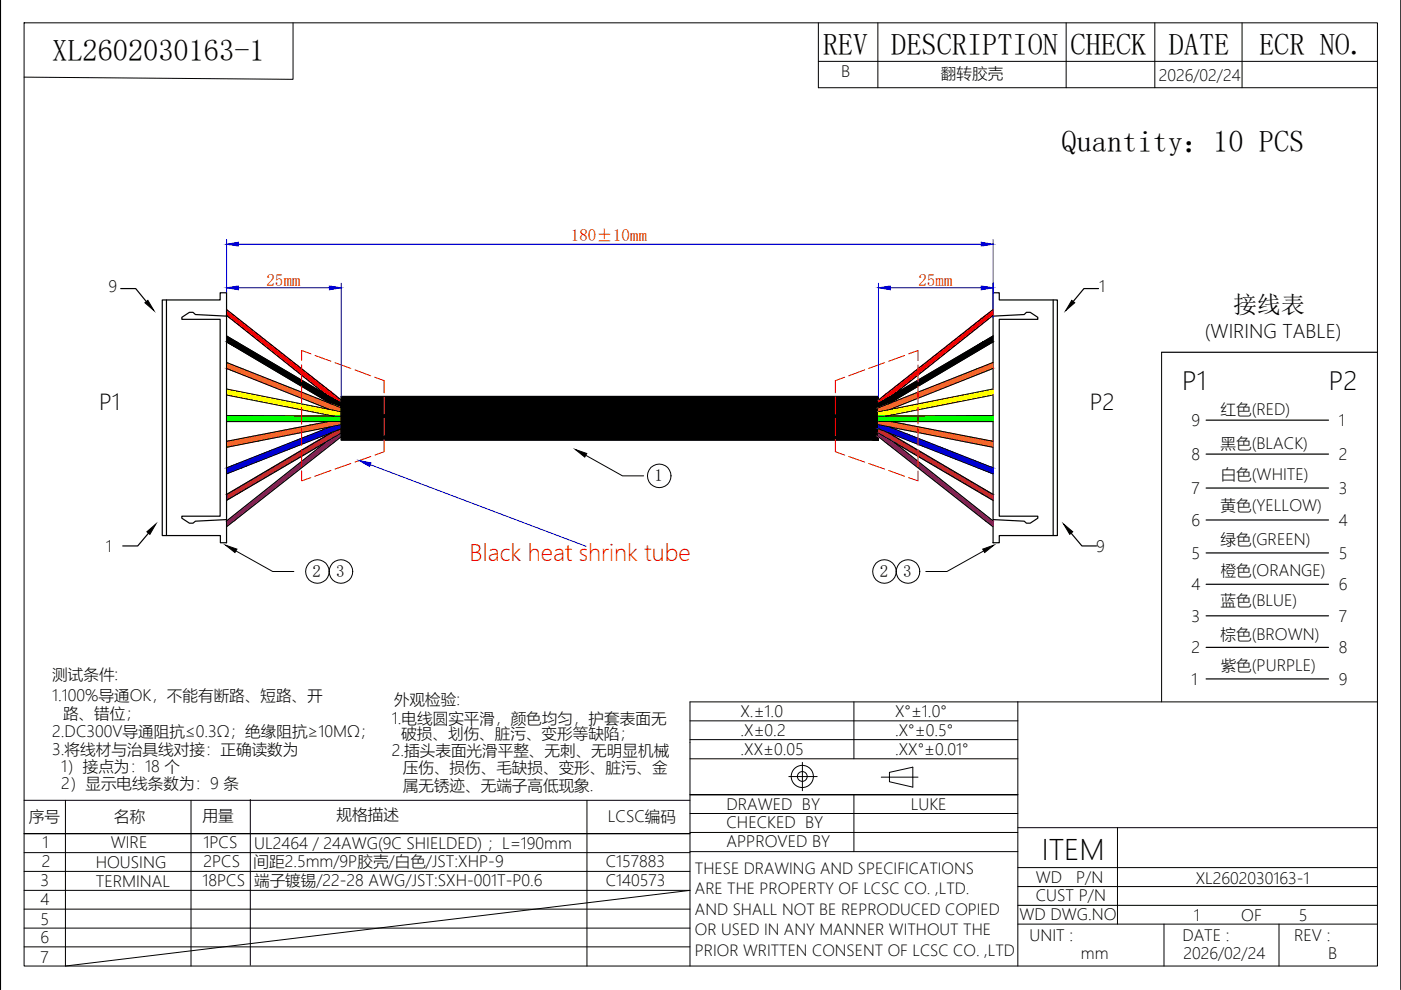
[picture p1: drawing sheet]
<svg xmlns="http://www.w3.org/2000/svg" width="297mm" height="210mm" viewBox="0 0 297 210" stroke-linecap="round" stroke-linejoin="round" font-family="sans-serif">
<!-- layer: 0 -->
<g fill="none" stroke="#000" stroke-width=".21">
<path d="M.1 .1v209.7zM5.1 4.8h286.9v200h-286.9zM62.1 4.8v12l-57-.4M173.5 13h118.5M173.5 4.8v13.8h118.5M186.1 4.8v13.8M226 4.8v13.8M244.8 4.8v13.8M263.3 4.8v13.8M297 .1v209.7M246.3 74.7v74.1M146.3 156.8h69.5"/>
<path d="M146.3 152.8h69.5M181 148.8v12.1M215.8 148.8v56M292 148.8h-145.7v56M5.1 169.7h141.2M13.9 169.7v35.1M40.5 169.7v35.1M53.1 169.5v35.2M124.4 169.7v35.1M146.3 176.8h-141.2h141.2M146.3 176.5h69.5M146.3 172.5h69.5"/>
<path d="M146.3 160.9h69.5M167.2 164.6h6.1M170.1 161.6v6.1M181 168.5v12.1M186.8 164.8h7.8M188.6 163.8l4.9-1.1v4.2l-4.9-1.2zM215.8 168.5h-69.5h69.5M215.8 175.5h76.2M236.9 175.5v20.4M5.1 196.8h141.2M5.1 192.8h141.2M5.1 188.8h141.2"/>
<path d="M5.1 184.8h141.2M5.1 180.8h141.2M146.3 180.6h69.5M215.8 195.9h76.2M215.8 192h76.2M215.8 188h76.2M215.8 184h76.2M246.8 195.9v8.9M271.2 195.9v8.9M5.1 200.8h141.2"/>
<circle cx="170.1" cy="164.6" r="2.35"/>
<circle cx="170.1" cy="164.6" r="1.04"/>
</g>
<path d="M246.3 74.7h45.7M255.7 96.3h26M255.7 89.1h26M255.7 103.5h26M255.7 110.3h26M255.7 117.2h26M255.7 123.9h26M255.7 130.6h26M255.7 137.3h26M255.7 143.9h26" fill="none" stroke="#000" stroke-width=".25"/>
<!-- layer: 1 -->
<g fill="none" stroke="#000" stroke-width=".21">
<path d="M48 65.6l24.3 19.2M48 66.9l20.9 16.6M48 71.2l24.3 14.3M48 72.5l22.3 13.2M48 76.8l24.3 9.7M48 78.1l22 8.8M210.6 65.6l-24.3 19.2M210.6 66.9l-21 16.6M210.6 71.2l-24.3 14.3M210.6 72.5l-22.3 13.2M210.6 76.8l-24.3 9.7M210.6 78.1l-22.1 8.8"/>
<path d="M48 82.5l24.3 4.8M48 83.7l22.8 4.5M48 88.1l24.3 .1M48 89.4h24.3M69 93.8l-21 16.7M69.7 89.4l-21.7 4.2M70 90.5l-22 8.7M70.3 91.8l-22.3 13M72.3 84h114v9.3h-114zM72.3 92.6l-24.3 19.1M72.3 91.8l-24.3 14.3M72.3 90.9l-24.3 9.6"/>
<path d="M72.3 90.1l-24.3 4.7M124.2 96.5l7.8 4.4h4.5M186.3 89.4h24.3M186.3 92.6l24.3 19.1M186.3 91.8l24.3 14.3M186.3 90.9l24.3 9.6M186.3 90.1l24.3 4.7M188.3 91.8l22.3 13M188.5 90.5l22.1 8.7M188.9 89.4l21.7 4.2M189.6 93.8l21 16.7M210.6 82.5l-24.3 4.8"/>
<path d="M210.6 83.7l-22.8 4.5M210.6 88.1l-24.3 .1M50 116.8l7.8 4.4h4.5M208.6 116.8l-7.8 4.4h-4.5M146.3 188.8l-132.4 16"/>
<circle cx="139.8" cy="100.9" r="2.49"/>
<circle cx="67.3" cy="121.2" r="2.5"/>
<circle cx="72.3" cy="121.2" r="2.5"/>
<circle cx="187.5" cy="121.2" r="2.5"/>
<circle cx="192.5" cy="121.2" r="2.5"/>
</g>
<!-- layer: 0 -->
<path d="M30.7 64.2l.7-.5 1.2 2.1zM227.2 63.7l.7 .5-1.9 1.6zM31.1 112.7l1.9-1.6-1.2 2.2zM225.5 111.1l1.9 1.6-.6 .6z" fill="#000" stroke="#000" stroke-width=".21"/>
<path d="M25.6 61.2h3.2l2.2 2.7M34.4 63.6h12.3v-1.5h1.3v53h-1.3v-1.5h-12.3zM35.3 63.6v50M48 66.1h.1M48 67l-6.6-.3-.5-.5h-.7l-1.6 1.1v.4h8.1v41.7h-8.1v.5l1.6 1h.7l.5-.4 6.6-.3M210.6 62.1h1.3v1.5h12.3v50h-12.3v1.5h-1.3zM210.6 66.1h.1M210.6 67l6.6-.3 .4-.5h.8l1.6 1.1v.4h-8.1v41.7h8.1v.5l-1.6 1h-.8l-.4-.4-6.6-.3M223.3 63.6v50M232.9 61.2h-3.1l-2.3 2.7M31.5 113l-2.3 2.8h-3.2M227.1 113l2.3 2.8h3.1" fill="none" stroke="#000" stroke-width=".25"/>
<path d="M48 50.8v11.3M50.5 51.8h157.6M210.6 50.8v16.6" fill="none" stroke="#00f" stroke-width=".21"/>
<g fill="#00f" stroke="#00f" stroke-width=".21">
<path d="M48 51.8l2.5-.4v.8z"/>
<path d="M208.1 51.4l2.5 .4-2.5 .4z"/>
</g>
<!-- layer: 1 -->
<g fill="#000" stroke="#000" stroke-width=".21">
<path d="M48 71.2l2.2 1.3h-2.2zM208.4 72.5l2.2-1.3v1.3zM70 85.5h2.3v.2zM122 95.3l2.4 .9-.4 .7zM186.3 85.5h2.2l-.2 .2zM47.8 115.6l2.4 .8-.4 .8zM208.4 116.4l2.3-.8-1.9 1.6z"/>
<path d="M48 72.5l24.3 13-22.1-13zM48 72.5l24.3 13h-2.3z"/>
<path d="M188.5 85.5l22.1-13h-2.2zM186.3 85.5l22.1-13-19.9 13z"/>
<path d="M70 85.5l.3 .2h2zM70.3 85.7h2v.8z"/>
<path d="M72.3 84l114 9.3v-9.3zM72.3 84l114 9.3h-114z"/>
<path d="M186.3 85.5v.2h2zM186.3 85.7h2l-2 .8z"/>
</g>
<g fill="#f00" stroke="#f00" stroke-width=".21">
<path d="M48 65.6l1.6 1.3h-1.6z"/>
<path d="M68.9 83.5h1.9l1.5 1.3z"/>
<path d="M208.9 66.9l1.7-1.3v1.3z"/>
<path d="M187.8 83.5h1.8l-2.1 1.3z"/>
<path d="M48 66.9l22.8 16.6-21.2-16.6zM48 66.9l22.8 16.6h-1.9z"/>
<path d="M68.9 83.5l2.2 1.3h1.2zM71.1 84.8h1.2v.7z"/>
<path d="M189.6 83.5l21-16.6h-1.7zM187.8 83.5l21.1-16.6-19.3 16.6z"/>
<path d="M186.3 84.8h1.2l.3-1.3zM186.3 84.8h1.2l-1.2 .7z"/>
</g>
<g fill="#f26722" stroke="#f26722" stroke-width=".21">
<path d="M48 76.8l3.2 1.3h-3.2z"/>
<path d="M69.1 86.5h3.2v.4z"/>
<path d="M69.6 89.4h2.7z"/>
<path d="M54.4 93.6l11.7-3.5h6.2z"/>
<path d="M207.4 78.1l3.2-1.3v1.3z"/>
<path d="M186.3 86.5h3.2l-1 .4z"/>
<path d="M186.3 89.4h2.6z"/>
<path d="M186.3 90.1h6.2l18.1 3.5z"/>
<path d="M48 78.1l24.3 8.4-21.1-8.4zM48 78.1l24.3 8.4h-3.2z"/>
<path d="M69.1 86.5l.9 .4h2.3zM70 86.9h2.3v.4z"/>
<path d="M69.6 89.4l2.7 .7v-.7zM66.1 90.1l3.5-.7 2.7 .7z"/>
<path d="M48 93.6h6.4l11.7-3.5zM48 93.6h6.4l-6.4 1.2z"/>
<path d="M189.5 86.5l21.1-8.4h-3.2zM186.3 86.5l21.1-8.4-17.9 8.4z"/>
<path d="M186.3 86.5v.4h2.2zM186.3 86.9h2.2l-2.2 .4z"/>
<path d="M186.3 89.4l6.2 .7-3.6-.7zM186.3 89.4l6.2 .7h-6.2z"/>
<path d="M186.3 90.1l17.8 3.5h6.5zM204.1 93.6h6.5v1.2z"/>
</g>
<g fill="#ff0" stroke="#ff0" stroke-width=".21">
<path d="M48 82.5l6.3 1.2h-6.3z"/>
<path d="M66.2 87.3h6.1v.9z"/>
<path d="M204.2 83.7l6.4-1.2v1.2z"/>
<path d="M186.3 87.3h6.1l-4.6 .9z"/>
<path d="M48 83.7l24.3 3.6-18-3.6zM48 83.7l24.3 3.6h-6.1z"/>
<path d="M70.8 88.2h1.5zM66.2 87.3l6.1 .9h-1.5z"/>
<path d="M192.4 87.3l18.2-3.6h-6.4zM186.3 87.3l17.9-3.6-11.8 3.6z"/>
<path d="M186.3 88.2h1.5zM186.3 87.3l1.5 .9h-1.5z"/>
</g>
<g fill="#0f0" stroke="#0f0" stroke-width=".21">
<path d="M48 88.1l24.3 .1h-24.3z"/>
<path d="M48 88.2h24.3v1.2z"/>
<path d="M186.3 88.2l24.3-.1v.1z"/>
<path d="M186.3 88.2h24.3v1.2z"/>
<path d="M48 89.4h24.3zM48 88.2l24.3 1.2h-24.3z"/>
<path d="M186.3 89.4h24.3zM186.3 88.2l24.3 1.2h-24.3z"/>
</g>
<g fill="#00f" stroke="#00f" stroke-width=".21">
<path d="M70 90.5l2.3-.4v.4z"/>
<path d="M51.2 99.2l17.9-8.3h3.2z"/>
<path d="M186.3 90.1l2.2 .4h-2.2z"/>
<path d="M186.3 90.9h3.2l21.1 8.3z"/>
<path d="M48 61l2.5-.4v.8z"/>
<path d="M69.8 60.6l2.5 .4-2.5 .4z"/>
<path d="M186.3 61l2.5-.4v.8z"/>
<path d="M208.1 60.6l2.5 .4-2.5 .4z"/>
<path d="M76.1 97.6l2.5 .5-.3 .8z"/>
<path d="M70 90.5l2.3 .4v-.4zM69.1 90.9l.9-.4 2.3 .4z"/>
<path d="M48 99.2h3.2l17.9-8.3zM48 99.2h3.2l-3.2 1.3z"/>
<path d="M186.3 90.5l3.2 .4-1-.4zM186.3 90.5l3.2 .4h-3.2z"/>
<path d="M186.3 90.9l21.1 8.3h3.2zM207.4 99.2h3.2v1.3z"/>
</g>
<g fill="#991b1e" stroke="#991b1e" stroke-width=".21">
<path d="M70.3 91.8l2-.9v.9z"/>
<path d="M50.2 104.8l19.8-13h2.3z"/>
<path d="M186.3 90.9l2 .9h-2z"/>
<path d="M186.3 91.8h2.2l22.1 13z"/>
<path d="M70.3 91.8h2zM70 91.8h2.3z"/>
<path d="M48 104.8h2.2l19.8-13zM48 104.8h2.2l-2.2 1.3z"/>
<path d="M186.3 91.8h2.2zM186.3 91.8h2.2z"/>
<path d="M186.3 91.8l22.1 13h2.2zM208.4 104.8h2.2v1.3z"/>
</g>
<g fill="#93278f" stroke="#93278f" stroke-width=".21">
<path d="M71.1 92.6l1.2-.8v.8z"/>
<path d="M49.6 110.5l19.4-16.7h1.8z"/>
<path d="M186.3 91.8l1.2 .8h-1.2z"/>
<path d="M187.8 93.8h1.8l21 16.7z"/>
<path d="M71.1 92.6l-.3 1.2 1.5-1.2zM69 93.8l2.1-1.2-.3 1.2z"/>
<path d="M48 110.5h1.6l19.4-16.7zM48 110.5h1.6l-1.6 1.2z"/>
<path d="M186.3 92.6l3.3 1.2-2.1-1.2zM186.3 92.6l3.3 1.2h-1.8z"/>
<path d="M187.8 93.8l21.1 16.7h1.7zM208.9 110.5h1.7v1.2z"/>
</g>
<g fill="none" stroke="#f00" stroke-width=".21">
<path d="M64 77.4v3.6M65.9 75l-1.9-.7v2.1M66.8 75.4l3.4 1.2M71 76.9l3.4 1.2M75.3 78.4l3.3 1.3M79.4 80l2 .7v2.6M179.1 80l-2 .7v2.6M183.3 78.4l-3.4 1.3M187.6 76.9l-3.4 1.2M191.8 75.4l-3.4 1.2M192.6 75l2-.7v2.1M194.6 77.4v3.6"/>
<path d="M64 99.8v2.2l1.9-.7M64 81.8v3.6M64 86.3v3.6M64 90.8v3.6M64 95.3v3.6M70.2 99.8l-3.5 1.2M74.4 98.3l-3.4 1.2M78.6 96.8l-3.3 1.2M81.4 93.2v2.6l-1.9 .7M81.4 84.2v3.6M81.4 88.7v3.6M177.1 93.2v2.6l2 .7"/>
<path d="M177.1 84.2v3.6M177.1 88.7v3.6M179.9 96.8l3.4 1.2M184.2 98.3l3.4 1.2M188.4 99.8l3.4 1.2M194.6 99.8v2.2l-2-.7M194.6 81.8v3.6M194.6 86.3v3.6M194.6 90.8v3.6M194.6 95.3v3.6"/>
</g>
<path d="M48 60v2.1M50.5 61h19.3M72.3 60v24M186.3 60v24M188.8 61h19.3M210.6 60v2.1M78.5 98.5l45.8 17.3" fill="none" stroke="#00f" stroke-width=".21"/>
<g font-size="6.4">
<text x="174.4" y="11.6">REV</text>
<text x="189" y="11.6">DESCRIPTION</text>
<text x="227" y="11.6">CHECK</text>
<text x="247.8" y="11.6">DATE</text>
<text x="266.9" y="11.6">ECR NO.</text>
<text x="11.1" y="12.8">XL2602030163-1</text>
<text x="225.1" y="32.3">Quantity：10 PCS</text>
</g>
<text font-size="5.9" x="220.9" y="182.4">ITEM</text>
<g font-size="5.3">
<text x="250.6" y="82.7">P1</text>
<text x="281.8" y="82.7">P2</text>
</g>
<text font-size="5.1" x="261.5" y="66.3">接线表</text>
<text font-size="4.8" fill="#f00" x="99.6" y="118.9">Black heat shrink tube</text>
<g font-size="4.6">
<text x="21" y="86.9">P1</text>
<text x="231" y="86.8">P2</text>
</g>
<text font-size="4" x="255.5" y="71.7">(WIRING TABLE)</text>
<g font-size="3.6" fill="#f00">
<text x="121.1" y="51.2">180±10mm</text>
<text x="56.5" y="60.6">25mm</text>
<text x="194.7" y="60.6">25mm</text>
</g>
<g font-size="3.6">
<text x="138.8" y="102.1">1</text>
<text x="66.3" y="122.4">2</text>
<text x="71.3" y="122.4">3</text>
<text x="186.5" y="122.4">2</text>
<text x="191.5" y="122.4">3</text>
</g>
<g font-size="3.3">
<text x="178.4" y="16.4">B</text>
<text x="199.5" y="16.7">翻转胶壳</text>
<text x="245.7" y="17.1">2026/02/24</text>
<text x="23" y="62">9</text>
<text x="233" y="62">1</text>
<text x="258.8" y="87.9">红色(RED)</text>
<text x="252.6" y="90.4">9</text>
<text x="258.8" y="95.1">黑色(BLACK)</text>
<text x="283.8" y="90.4">1</text>
<text x="252.6" y="97.6">8</text>
<text x="258.8" y="101.7">白色(WHITE)</text>
<text x="283.8" y="97.6">2</text>
<text x="252.6" y="104.7">7</text>
<text x="283.8" y="104.7">3</text>
<text x="252.6" y="111.5">6</text>
<text x="258.8" y="108.4">黄色(YELLOW)</text>
<text x="283.8" y="111.5">4</text>
<text x="22.5" y="117">1</text>
<text x="232.4" y="117">9</text>
<text x="252.6" y="118.5">5</text>
<text x="258.8" y="115.6">绿色(GREEN)</text>
<text x="283.8" y="118.5">5</text>
<text x="252.6" y="125.2">4</text>
<text x="258.8" y="122.1">橙色(ORANGE)</text>
<text x="283.8" y="125.2">6</text>
<text x="252.6" y="131.8">3</text>
<text x="258.8" y="128.4">蓝色(BLUE)</text>
<text x="283.8" y="131.8">7</text>
<text x="258.8" y="135.6">棕色(BROWN)</text>
<text x="252.6" y="138.5">2</text>
<text x="258.8" y="142.2">紫色(PURPLE)</text>
<text x="283.8" y="138.5">8</text>
<text x="11.1" y="144.2">测试条件:</text>
<text x="11.1" y="148.6">1.100%导通OK，不能有断路、短路、开</text>
<text x="83.6" y="149.5">外观检验:</text>
<text x="252.6" y="145.2">1</text>
<text x="283.8" y="145.2">9</text>
<text x="13.4" y="152.5">路、错位；</text>
<text x="83.1" y="153.4">1.电线圆实平滑，颜色均匀，护套表面无</text>
<text x="157" y="152.1">X.±1.0</text>
<text x="189.8" y="152.1">X°±1.0°</text>
<text x="11.1" y="156.2">2.DC300V导通阻抗≤0.3Ω；绝缘阻抗≥10MΩ；</text>
<text x="11.1" y="160">3.将线材与治具线对接：正确读数为</text>
<text x="83.1" y="160.4">2.插头表面光滑平整、无刺、无明显机械</text>
<text x="85.1" y="156.7">破损、划伤、脏污、变形等缺陷；</text>
<text x="157" y="156.1">.X±0.2</text>
<text x="157" y="160">.XX±0.05</text>
<text x="189.8" y="156.1">.X°±0.5°</text>
<text x="189.8" y="160">.XX°±0.01°</text>
<text x="13" y="163.6">1）接点为：18 个</text>
<text x="13" y="167.2">2）显示电线条数为：9 条</text>
<text x="85.4" y="163.9">压伤、损伤、毛缺损、变形、脏污、金</text>
<text x="85.4" y="167.7">属无锈迹、无端子高低现象.</text>
<text x="71.4" y="174">规格描述</text>
<text x="154" y="171.7">DRAWED BY</text>
<text x="193.1" y="171.6">LUKE</text>
<text x="6.1" y="174.3">序号</text>
<text x="9" y="179.9">1</text>
<text x="23.5" y="179.8">WIRE</text>
<text x="24.2" y="174.3">名称</text>
<text x="43" y="174.2">用量</text>
<text x="43.1" y="179.9">1PCS</text>
<text x="53.9" y="180">UL2464 / 24AWG(9C SHIELDED) ；L=190mm</text>
<text x="128.9" y="174.3">LCSC编码</text>
<text x="154" y="179.6">APPROVED BY</text>
<text x="154" y="175.7">CHECKED BY</text>
<text x="8.9" y="183.9">2</text>
<text x="20.3" y="184.1">HOUSING</text>
<text x="43.1" y="183.9">2PCS</text>
<text x="53.7" y="183.9">间距2.5mm/9P胶壳/白色/JST:XHP-9</text>
<text x="128.4" y="183.9">C157883</text>
<text x="8.6" y="191.8">4</text>
<text x="8.6" y="187.9">3</text>
<text x="20.3" y="188.1">TERMINAL</text>
<text x="42.9" y="187.9">18PCS</text>
<text x="53.9" y="187.9">端子镀锡/22-28 AWG/JST:SXH-001T-P0.6</text>
<text x="128.4" y="187.9">C140573</text>
<text x="219.6" y="187.3">WD</text>
<text x="219.6" y="191.1">CUST P/N</text>
<text x="228.1" y="187.3">P/N</text>
<text x="253.5" y="187.5">XL2602030163-1</text>
<text x="8.6" y="196.1">5</text>
<text x="216.1" y="195.1">WD DWG.NO</text>
<text x="253.1" y="195.2">1</text>
<text x="263.2" y="195.2">OF</text>
<text x="275.4" y="195.2">5</text>
<text x="8.6" y="200">6</text>
<text x="218.3" y="199.5">UNIT :</text>
<text x="229.2" y="203.4">mm</text>
<text x="250.7" y="199.5">DATE :</text>
<text x="250.9" y="203.4">2026/02/24</text>
<text x="274.4" y="199.5">REV :</text>
<text x="281.6" y="203.4">B</text>
<text x="8.6" y="204.1">7</text>
</g>
<g font-size="3.2">
<text x="147.3" y="185.3">THESE DRAWING AND SPECIFICATIONS</text>
<text x="147.3" y="189.6">ARE THE PROPERTY OF LCSC CO. ,LTD.</text>
<text x="147.3" y="194">AND SHALL NOT BE REPRODUCED COPIED</text>
<text x="147.3" y="198.3">OR USED IN ANY MANNER WITHOUT THE</text>
<text x="147.3" y="202.6">PRIOR WRITTEN CONSENT OF LCSC CO. ,LTD</text>
</g>
</svg>
